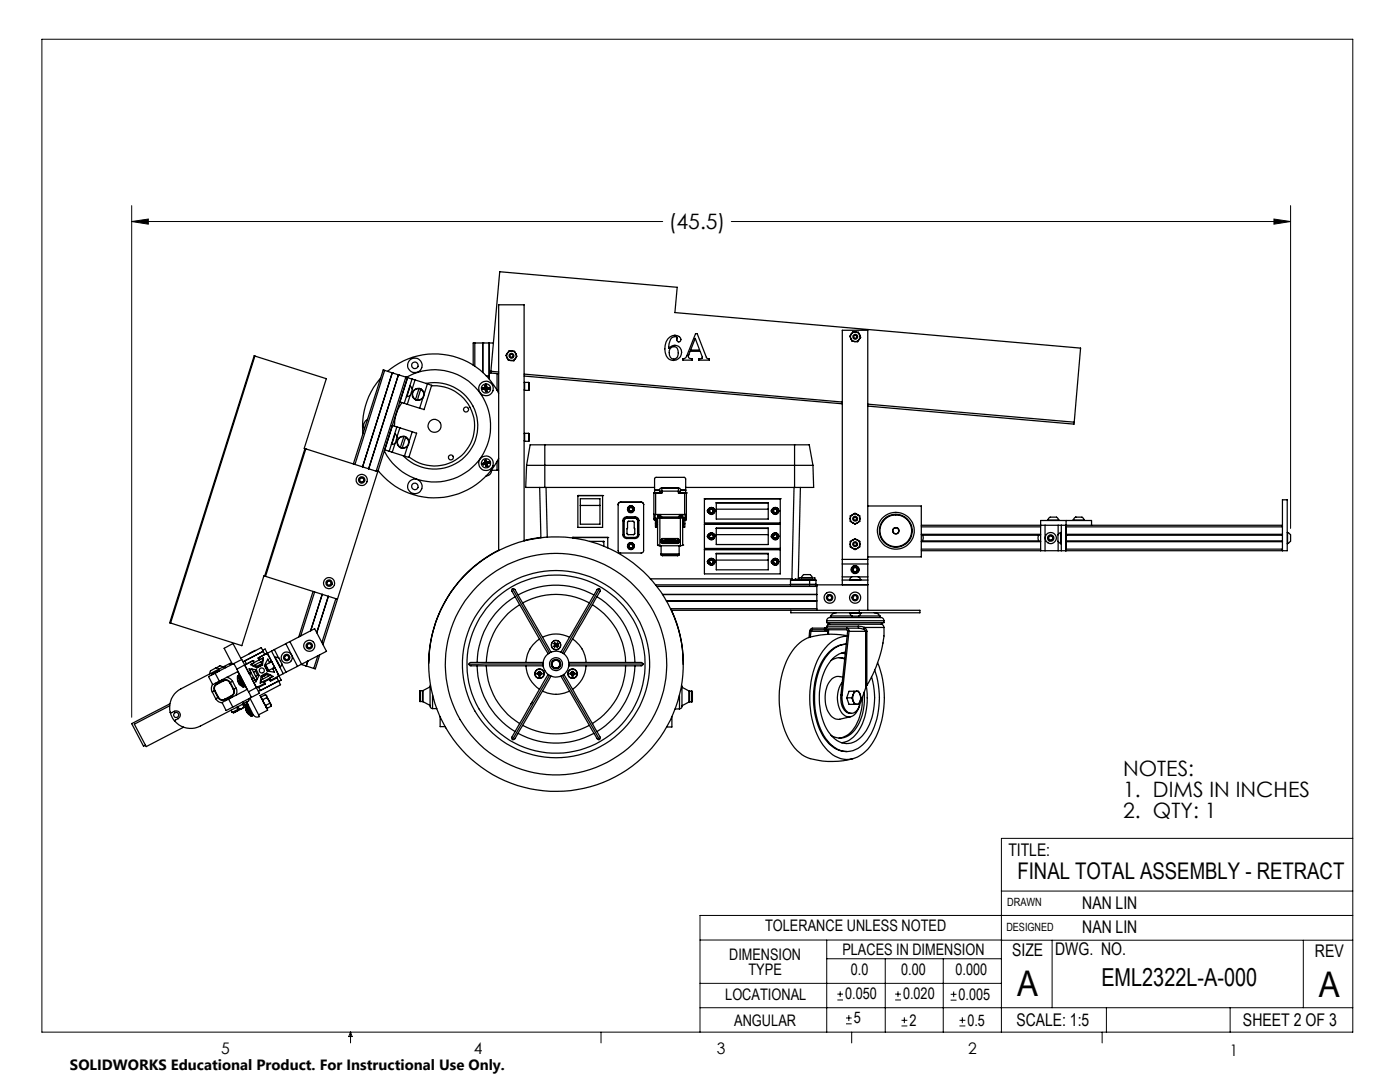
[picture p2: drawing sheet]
<svg xmlns="http://www.w3.org/2000/svg" width="279mm" height="216mm" viewBox="0 0 279 216" stroke-linecap="round" stroke-linejoin="round" font-family="sans-serif">
<g fill="none" stroke="#000" stroke-width=".2">
<path d="M8.4 7.8h261.6v198.2h-261.6zM26.3 44.2l3.3-.5v1zM26.3 41v102.1M26.3 44.2h106M145.9 44.2h111.7M254.2 43.7l3.4 .5-3.4 .5zM257.6 41v64.4M199.8 177.8h70.2M270 167.3h-70.2v38.7M139.7 187.6h60.2M139.7 196.2h60.1M165 187.6v18.4"/>
<path d="M165 191.3h34.8M167.1 199.5h1.1M167.1 198.4h1.1M167.7 197.8v1.1M176.7 191.3v14.7M178.6 199.5h1.2M178.6 198.4h1.2M179.2 197.8v1.1M188.2 191.3v14.7M189.7 199.6h1.2M189.7 198.4h1.2M190.3 197.8v1.2"/>
<path d="M199.8 187.6h70.2M210 187.6v13.5M260.1 187.6v13.5M270 182.7h-130.3v23.3M70 206v2.1M70 206l.3 .8h-.7zM119.9 206v2.1M139.7 201.1h130.3M168.8 204.3h1.2M168.8 203.1h1.2M169.4 202.6v1.1M170 206v2.1"/>
<path d="M179.9 204.7h1.2M179.9 203.6h1.2M180.5 203v1.2M191.5 204.7h1.2M191.5 203.6h1.2M192.1 203v1.2M220 206v2.1M220.8 201.1v4.9M245.5 201.1v4.9"/>
</g>
<path d="M26.3 44.2l3.3-.5v1zM254.2 43.7l3.4 .5-3.4 .5z" fill="#000"/>
<g fill="none" stroke="#000" stroke-width=".25">
<path d="M50.9 71l14.2 4.6-4.4 13.9h.2M50.9 71l-16.9 53.3M50.9 71h-.2l-16.8 53.3h.1M76 75.5a14.4 14.4 0 0 0-3.6 11M76.8 73.9l-.3-.1-6 18.8M76.8 73.9l1.5 .5M76.8 73.9l-6 18.8M77.4 74.1a14.3 14.3 0 0 1 22.1 4.4M78.3 74.4h.1M78.3 74.4l-5.9 18.8M78.3 74.4l1.2 .4M79.5 74.8h.1"/>
<path d="M79.5 74.8l-5.9 18.8M79.5 74.8l1.5 .4M81 75.2l.3 .2M81 75.2l-5.9 18.8M81.1 75.3a11.2 11.2 0 0 1 15.4 4.3 11.2 11.2 0 0 1-4.6 15.3 11.2 11.2 0 0 1-15.2-4.9M81.1 79.1h.1M81.3 75.4l-14 44.2M81.3 75.4h.1M81.4 75.4l.8 .2M81.4 75.4l-1.6 4.8M81.8 77h.1M81.8 78.9l-.5 1.8"/>
<path d="M81.9 77l.4 .6-.2 .6a.84 .84 0 0 1-.9 .9M81.9 77l-.7 2.1M82.2 75.6l.6 .2M82.2 75.6l-1.5 4.9M82.8 75.8l2.5 .8M82.8 75.8l-.5 1.8M82.9 79.8l.4 .1M82.9 79.7v.1M83.3 79.8v.1M83.6 77.6a1.13 1.13 0 0 0-1.2 .8 1.13 1.13 0 0 0 .5 1.3M83.6 77.6l-.7 2.1M83.6 77.5a1.2 1.2 0 0 0-1.3 .8 1.2 1.2 0 0 0 .6 1.5"/>
<path d="M83.6 77.5v.1M83.6 77.5l.4 .1M84 77.7l-.7 2.1M84 77.7a1.12 1.12 0 0 1 .5 1.3 1.12 1.12 0 0 1-1.2 .8M84 77.6a1.2 1.2 0 0 1 .6 1.4 1.2 1.2 0 0 1-1.3 .9M84 77.6v.1M84.4 79.4l-.7 2.1M85 76.5a8.6 8.6 0 0 1 9.9 11.1 8.6 8.6 0 0 1-14.5 3.3M85.3 76.6l.8 .3-1.5 4.8-.9-.2M85.3 76.6l-.6 2M86.1 77a8 8 0 0 1 8.3 10.4 8 8 0 0 1-12.8 3.8M94.8 68.4h-.4v4.5"/>
<path d="M94.8 68.4h3.7M94.8 68.4v4.7M96.3 68.4h.1M96.3 68.4v5.9M96.4 77.4v.2M96.4 77.4h.1M96.4 77.4h.2M96.4 77.6h.1M96.4 77.6h.2M96.6 77.6l.2 .1M96.6 77.4h.1M96.6 77.6h.1"/>
<path d="M96.8 77.3l-.2 .1M96.8 77.7l.1 .2M96.8 77.3v.1M96.8 76.9h.3M96.8 76.9l.1 .3M96.8 76.9h.1M96.8 77.7h.1M96.8 77.4h-.2M96.9 77.2h.1M96.9 77.2l-.1 .2M96.9 77.9v.2M96.9 77.2l-.1 .1"/>
<path d="M96.9 78.1h.1M96.9 78.1h.3M96.9 78.1h.2M96.9 77.9h.1M97 75l.6 .2M97.1 77.9h.1M97.1 76.9v.3M97.1 77.9v.2M97.1 77.2h.1M97.1 77.2l.1 .2M97.1 77.2l.1 .1M97.1 77.9l.1 .2"/>
<path d="M97.1 78.1h.1M97.2 77.4h.1M97.2 77.7l-.1 .2M97.2 77.7h.1M97.2 77.3v.1M97.2 77.3l.2 .1M97.4 77.6h.1M97.4 77.6l-.2 .1M97.4 77.4h-.1M97.4 77.4h.2M97.6 77.4h.1M97.6 77.4v.2h-.2"/>
<path d="M97.6 77.4h-.3M97.6 68.4v6.8M97.6 68.4v7.2M98 74.1l-.1 .3 1.6 .2M98 74.1l1.7-19.9 35.4 3.1-.4 5.1 81 7.1-1.3 14.7M98 74.1l1.5 .1M99.2 74.6v3.3M101.2 71.4l.2 .3 .6 .2M101.2 71.4l.3 .5h.5M101.3 70.4l-.3 .5 .2 .5M101.3 70.4l-.2 .6 .1 .4M102.2 70l-.5 .1-.4 .3"/>
<path d="M102.2 70h-.6l-.3 .4M102.2 70l.5 .1 .2 .5M102.2 70l.5 .3 .2 .3M102.9 71.5l-.3 .5-.6-.1M102.9 71.5l-.4 .4h-.5M102.9 70.6l.3 .5-.3 .4M102.9 70.6l.1 .6-.1 .3M104.6 77.8l.1 .1M104.6 75l63.5 5.6M104.6 74.6l63.5 5.6M104.7 76.3v1.6M104.7 77.9h.8"/>
<path d="M104.7 76.3h.8M104.7 76.3l-.1 .1M105.5 76.3v1.6M133.3 67.6a1.47 1.47 0 0 1 2.6 .1 .44 .44 0 0 1-.6 .4 .44 .44 0 0 1-.2-.7v-.1a.88 .88 0 0 0-1.4 .6l-.2 .7v.9a1.44 1.44 0 0 1 2.2-.2 1.44 1.44 0 0 1-.3 2.2 1.64 1.64 0 0 1-1.7 .3 1.64 1.64 0 0 1-.9-1.5 3.6 3.6 0 0 1 .5-2.7zM133.9 69.4a.92 .92 0 0 1 1.1 0 .92 .92 0 0 1 .4 1 .95 .95 0 0 1-1 1.2 .95 .95 0 0 1-.8-1.2v-.4zM138.7 67.5l.9 2.3h-1.8zM138.8 66.6h.3l1.9 4.7 .2 .2 .4 .1v.3h-2.1v-.3l.7-.2-.5-1.3h-2l-.3 1.1 .2 .3 .5 .1v.3h-1.8v-.3a.74 .74 0 0 0 .8-.7zM169.8 67.6l.2 .3 .6 .3M169.8 67.6l.2 .5 .6 .1M169.9 66.6l-.2 .5 .1 .5M169.9 66.6l-.3 .5 .2 .5M170.8 66.3h.5l.3 .5"/>
<path d="M170.8 66.3l.5 .2 .3 .3M170.8 66.3h-.5l-.4 .3M170.8 66.3l-.6-.1-.3 .4M171.4 67.7l-.2 .3-.6 .2M171.4 67.7l-.2 .5h-.6M171.6 66.8v.6l-.2 .3M171.6 66.8l.2 .5-.4 .4M60.9 89.5l.1 .1M60.9 89.5l-8.1 25.5M61 89.6l-8 25.4M61 89.6l14.4 4.5M71.8 95.6l.3-.3 .4 .2 .1 .4-.3 .3-.4-.1z"/>
<path d="M73.3 83.7a1.46 1.46 0 0 0-.6 2M76.8 89.7h.1M76.8 89.7l.9 .3M77.7 90l.6 .2M78.1 88.7h.1M78.3 84.9h.1M78.3 90.2l2.4 .8M78.3 84.9l.9 .3M78.3 84.9l-1.5 4.8M78.8 86.5v.1M78.8 86.6l.3 .2a.75 .75 0 0 1 0 1 .78 .78 0 0 1-.9 .9M78.8 86.6l-.6 2.1"/>
<path d="M78.8 88.5l-.5 1.7M79.2 85.2l.6 .2M79.2 85.2l-1.5 4.8M79.8 80.2h.1M79.8 85.4l2.5 .7M79.8 85.4l-.6 1.7M79.8 80.2l.9 .3M79.9 89.3h.1M79.9 89.3l.4 .1M80.2 80.3a8.2 8.2 0 0 0-1.5 4.8M80.3 89.4h.1M80.6 87.1a1.13 1.13 0 0 0-1.2 .8 1.13 1.13 0 0 0 .5 1.4"/>
<path d="M80.6 87.1l-.7 2.2M80.6 87.1a1.2 1.2 0 0 0-1.3 .8 1.2 1.2 0 0 0 .6 1.4M80.6 87.1h.1M80.6 87.1l.4 .1M80.7 80.5l.6 .2M80.9 87.2a1.12 1.12 0 0 1 .6 1.4 1.12 1.12 0 0 1-1.2 .8M80.9 87.2l-.6 2.2M81 87.2a1.2 1.2 0 0 1 .6 1.4 1.2 1.2 0 0 1-1.3 .8M81 87.2h-.1M81.3 80.7l2.4 .8M81.4 89l-.7 2M82.3 86.1l.8 .3-1.5 4.9-.9-.3"/>
<path d="M82.3 86.1l-.7 2.1M96.4 92.5v.2M96.4 92.5h.1M96.4 92.7h.1M96.6 92.4h.1M96.6 92.4l-.2 .1M96.7 92.6h.1M96.7 92.6h.2M96.7 92.6l.1 .1M96.7 92.6l-.3 .1M96.7 91.9h.1M96.7 91.9l.1 .2"/>
<path d="M96.8 92.3l-.2 .1M96.8 92.3h.1M96.8 92.1h.1M96.8 92.1v.2M96.8 92.7l.2 .1M96.9 92.6l-.1 .1M96.9 92.6l.1 .2M97 92.8h.1M97 91.8l-.3 .1M97 91.9h-.3M97 91.8v.1M97 91.8v.3"/>
<path d="M97 92.8v.3M97 92.1h.1M97 93v.1M97 92.1l.1 .1M97 92.1l.1 .2M97.1 92.3h.2M97.1 92.2v.1M97.1 92.2l.2 .1M97.2 92.8h.1M97.2 92.8l.1 .2M97.2 92.6v.2M97.2 92.6h.1"/>
<path d="M97.3 93h.1M97.3 93l-.3 .1M97.3 92.3h.1M97.4 92.5h.1M97.4 92.5l-.2 .1M97.5 92.2h.1M97.5 92.2l.1 .2M97.5 92.2l-.2 .1M97.6 92.4h.1M97.6 92.4l-.2 .1M98 93.8h1.2M98.1 93.8l-.3 .9-.8 .3"/>
<path d="M99.2 93.8h.3M99.2 92.1v1.7M99.5 91.5a14.3 14.3 0 0 1-24 2.4M104.6 87.9l.1 .2M104.7 86.5v1.6M104.7 86.5h-.1M104.7 88.1h.8M104.7 86.5h.8M105.1 92.9l-.2 4.4h3.8M105.1 92.9h57.1M105.5 86.5v1.6M107.7 97.3l.3 10"/>
<path d="M108.7 88.8h-2.9l-.7 4.1M108.7 97.3h21.9M108.7 88.8v8.5M108.7 88.8h49.9M109 97.3l.2 9.9M115.3 98.9h.1M115.3 98.9h5M115.3 98.9v6.3h5v-6.3M120.3 98.9h.1M130.5 98.4h.3M130.5 98.4h.1M130.5 98.4v5.2l.3 .2"/>
<path d="M130.5 98.4h.2M130.6 97.8v.1M130.6 97.8v-2.3l.3-.3h5.7l.2 .4v2.2M130.6 97.8h1M130.6 97.9h1M130.6 97.9v.5M130.7 98.4h.1M130.7 98.4h1.4M130.8 98.4v4.3M131.6 97.8l.4 .3M131.6 97.9l.4 .3M131.6 97.8v.1"/>
<path d="M132 98.1v.1M132 98.2h.1M132 98.1h.1M132.1 97.4v.6M132.1 98h3.3M132.1 98v.4h-1.3M135.4 97.4v.6M135.4 98.4h1.3M135.4 98v.4h1.2M135.4 98.2h.1M135.4 98.1h.1M135.4 97.4l.3 .1 .1 .3"/>
<path d="M135.4 97.4h-3.4l-.4 .4M135.8 97.8l-.1 .2-.3 .1M135.8 97.9l-.1 .2-.3 .1M135.8 97.8v.1M135.8 97.8h1M135.8 97.9h1M136.6 98.4v4.3M136.7 98.4h.1M136.7 98.4h.3M136.8 97.8v.1M136.8 97.3h21.8M136.8 97.9v.5"/>
<path d="M137 98.4h.1M137 98.4h-.4M137 98.4v5.2l-.3 .2M140.6 99.5h.1M140.6 99.5h15.1M140.6 99.5v4.9h15.1v-4.9M155.7 99.5h.1M158.5 97.3l-.5 18.2M158.6 88.8h2.9l.7 4.1M158.6 88.8v8.5M159.7 97.3l-.4 18.3M162.2 92.9l.2 4.4h-3.8"/>
<path d="M173.2 81l41.1 3.6 .1-.4M173.2 80.6l41.2 3.6M52.8 115h.2M52.8 115l-.1-.1-4.4 13.9-14.3-4.5M53 115l14.3 4.6M62.5 118l-2.9 9.1M62.8 118.1l-2.8 8.8M64.3 118.6l-2.3 7.2M64.3 118.6l-2.3 7.3M65.2 116.2l.4-.3 .4 .2 .1 .4-.3 .3-.5-.1zM65.5 119l-2.3 7.2M65.5 119l-2.3 7.3"/>
<path d="M67 119.5l-2.8 8.7M67.3 119.6l-2.8 9M99.5 109.8a25.5 25.5 0 0 0-14 22.6M102.3 117.5l.5 .1 7.2 12.5M102.3 117.5l-.1 .5 7.2 12.5M102.3 117.5l7.4 12.8M102.8 119.1a15.6 15.6 0 0 0-7.6 13.1M103.4 118.7a15.7 15.7 0 0 1 15.1 0M104.6 107.9v-47.1h-5.1v49.1M108 107.2l-3.4 .7M114.3 107.2h.1M114.3 107.2h7"/>
<path d="M114.3 107.2v.2M115.8 100.9v-1.4h3.9v1.4M115.8 100.9v3.7h3.9v-3.7M115.8 100.9h3.9M117.7 108h2.8M119.1 119.1a15.8 15.8 0 0 1 7.6 13.1M119.6 117.5l.2 .5-7.3 12.5M119.6 117.5l-.4 .1-7.3 12.5M119.6 117.5l-7.3 12.8M120.5 108v1M120.5 108l-.2 .2M121.3 107.2h.1"/>
<path d="M121.3 107.2v2.1M123.9 100.2l-.3 .1-.2 .3v9.4l.4 .3h4.2l.4-.2v-9.5l-.2-.3-.2-.1M123.9 100.2l-.3 .1-.2 .4M123.9 100.2h4.1M123.9 100.2h.1M124.3 103.9h.3M124.3 106.7h.3M124.3 106.7a.78 .78 0 0 0 .8 .8M124.3 103.9v2.8M124.6 103.9v2.9l.2 .3 .3 .1M125.1 103.4l-.3 .1-.2 .4M125.1 103.1v.3"/>
<path d="M125.1 103.1a.78 .78 0 0 0-.8 .8M125.1 107.2v.3M125.1 103.1h1.7M125.1 107.5h1.7M125.1 103.4h1.7M125.1 107.2h1.7M125.1 103.4h.1M125.2 101.6a.67 .67 0 0 1 .7-.7 .67 .67 0 0 1 .7 .7M125.2 109a.67 .67 0 0 1 .7-.7 .67 .67 0 0 1 .7 .7M125.4 106.7l-.3-.2v-1l.1-1.3 .2-.2h1l.2 .2 .1 2.3-.3 .2M125.4 106.7h1M125.4 106.6v.1"/>
<path d="M125.6 101.4v.4M125.6 101.8l.3 .3M125.6 108.8v.4M125.6 109.2l.3 .2M125.6 101.8l.3 .2M125.9 101.2l-.3 .2M125.9 101.2l.4 .2M125.9 108.6l-.3 .2M125.9 108.6l.4 .2M125.9 109.4h.1M125.9 102v.1M126.3 101.4v.4"/>
<path d="M126.3 101.8l-.4 .3M126.3 108.8v.4M126.3 109.2l-.4 .2M126.3 101.8l-.4 .2M126.4 106.6v.1M126.8 103.4l.4 .2v.3M126.8 103.4l.3 .1 .1 .4M126.8 103.1v.3M126.8 103.1a.78 .78 0 0 1 .7 .8M126.8 107.2v.3M126.8 103.4h.1M127.2 103.9v2.9l-.2 .3-.2 .1"/>
<path d="M127.2 103.9h.3M127.2 106.7h.3M127.5 106.7a.78 .78 0 0 1-.7 .8M127.5 103.9v2.8M128 100.2l.2 .1 .2 .4M128 100.2h.1M129.8 115.5h28.2M130.5 102.6l.3 .1M130.7 102.7l.1 .9M130.7 103.3h.1M130.8 103.6h.1M130.8 103.3v.3"/>
<path d="M130.8 103.3h.1M130.8 103.6l.3 .2M130.8 103.8h.1M130.8 103.3l.3 .2v1M130.8 104.5v.7h.3v-.7M130.8 104.5h.3M130.8 103.8v.7M130.8 102.7h5.8M130.8 116.7h30.8M131.1 104.1h.1M131.1 104.7h.1M131.1 117h31.9"/>
<path d="M131.2 103.2l.5 .2M131.2 108.8l.5 .1M131.2 108.8h.1M131.2 102.7v.3M131.2 103v5.8M131.2 103.2h.3M131.2 103h.3M131.5 103v.3h4.3M131.5 102.7v.3M131.5 103.2h.1M131.6 102.7v.6M131.7 108.9h4.1"/>
<path d="M131.7 103.4v5.5M131.7 103.4h4.1M131.9 102.7v.6M131.9 103.2h3.7M131.9 110.5l.3 .2M131.9 110.5v.3l.3 .1M131.9 108.9v1.6M131.9 108.1l.4 .2M131.9 110.5h3.6M132.1 107.8h3.3M132.1 107.8v.3h.1h3h.2v-.3M132.1 107.5v.3"/>
<path d="M132.1 103.2v.1M132.2 110.7h3M132.2 110.7v.2M132.2 110.9h3M132.2 118.6h30.8M132.3 108.4l-.4-.2v-.5l.3-.2h3.1l.2 .1v.6l-.3 .2M132.3 108.4h2.9M132.3 108.3v.1M132.3 108.3h2.9M132.6 107.8h2.2zM133 119.9h30M135.2 108.3v.1"/>
<path d="M135.2 110.7v.2M135.4 107.5v.3M135.4 103.2v.1M135.5 110.5l-.3 .2M135.5 108.1l-.1 .2h-.2M135.5 110.5v.3l-.3 .1M135.5 108.9v1.6M135.5 110.5h.1M135.6 102.7v.6M135.8 103.4v5.5M135.8 102.7v.6M135.8 103.2h.2"/>
<path d="M136 103v.3h-.2M136 102.7v.3M136 103.2h.2M136 103h.2M136.2 103.2l-.4 .2M136.2 108.8h.1M136.2 108.8l-.4 .1M136.2 102.7v.3M136.2 104.1h.2M136.2 104.7h.2M136.2 103v5.8M136.4 104.5v.7h.3v-.7"/>
<path d="M136.4 104.5h.3M136.7 103.8h.1M136.7 103.6l-.3 .2M136.7 103.6h.1M136.7 103.3l-.3 .2v1M136.7 103.3h.1M136.7 103.3v.3M136.7 103.8v.7M136.7 102.7v.9M137 102.6l-.4 .1M140.6 104.6h15.1v4.8h-15.1zM140.6 109.6h15.1v4.9h-15.1z"/>
<path d="M141.2 102l.2 .2M141.2 112.1h.1M141.2 112.1l.2 .3M141.2 107h.1M141.2 107l.2 .3M141.2 101.9v.1M141.3 102h.1M141.3 107a.69 .69 0 0 1 .7-.7 .69 .69 0 0 1 .7 .7M141.3 102a.69 .69 0 0 1 .7-.8 .69 .69 0 0 1 .7 .8M141.3 112.1a.69 .69 0 0 1 .7-.7 .69 .69 0 0 1 .7 .7M141.3 107h.1M141.4 101.6l-.2 .3"/>
<path d="M141.4 111.8l-.2 .3M141.4 106.7l-.2 .3M141.6 106.8v.4M141.6 107.2l.4 .3M141.6 101.8v.4M141.6 102.2l.4 .2M141.6 111.9v.4M141.6 112.3l.4 .2M141.6 107.2l.4 .2M142 106.6l-.4 .2M142 106.6l.3 .2M142 101.6l-.4 .2"/>
<path d="M142 101.6l.3 .2M142 102.4h.1M142 111.7l.3 .2M142 111.7l-.4 .2M142 107.4v.1M142 112.5h.1M142.3 106.8v.4M142.3 107.2l-.3 .3M142.3 101.8v.4M142.3 102.2l-.3 .2M142.3 111.9v.4M142.3 112.3l-.3 .2"/>
<path d="M142.3 107.2l-.3 .2M142.7 102h.1M142.7 107h.1M142.9 101.6v2h10.4v-2M142.9 111.8v1.9h10.4v-1.9M142.9 106.7v2h10.4v-2M142.9 110.5h10.4M142.9 100.4h10.4M142.9 101.6h10.4M142.9 101.6v-1.3h10.4v1.3M142.9 106.7v-1.3h10.4v1.3M142.9 111.8v-1.4h10.4v1.4"/>
<path d="M142.9 106.7h10.4M142.9 111.8h10.4M142.9 105.4h10.4M154 102l.1 .2M154 112.1l.1 .3M154 112.1h.1M154 107l.1 .3M154 107h.1M154 101.9v.1M154.1 102h.1M154.1 107a.67 .67 0 0 1 .6-.7 .67 .67 0 0 1 .7 .7M154.1 102a.67 .67 0 0 1 .6-.8 .67 .67 0 0 1 .7 .8"/>
<path d="M154.1 112.1a.67 .67 0 0 1 .6-.7 .67 .67 0 0 1 .7 .7M154.1 107h.1M154.1 101.6l-.1 .3M154.1 111.8l-.1 .3M154.1 106.7l-.1 .3M154.4 106.8v.4M154.4 107.2l.3 .3M154.4 101.8v.4M154.4 102.2l.3 .2M154.4 111.9v.4M154.4 112.3l.3 .2M154.4 107.2l.3 .2"/>
<path d="M154.7 106.6l-.3 .2M154.7 106.6l.4 .2M154.7 101.6l-.3 .2M154.7 101.6l.4 .2M154.7 102.4h.1M154.7 111.7l.4 .2M154.7 111.7l-.3 .2M154.7 107.4v.1M154.7 112.5h.1M155.1 106.8v.4M155.1 107.2l-.4 .3M155.1 101.8v.4"/>
<path d="M155.1 102.2l-.4 .2M155.1 111.9v.4M155.1 112.3l-.4 .2M155.1 107.2l-.4 .2M155.4 102h.1M155.4 107h.1M157.8 116.6v.1M157.8 115.8h.1M157.8 115.8h3.8M157.8 116.6h3.8M157.8 115.8v.8M158 115.5l.3 .3 .5-.2"/>
<path d="M158.8 115.6h.5M158.8 115.6v.1M158.8 115.7l-.4 .1M158.8 115.7h2.8M159.3 115.6l.1 .1M159.5 115.7v-.4h3.1v.4M159.9 115.3l.1-.2a1.36 1.36 0 0 1 1.8-.3l.3 .5M159.9 115.3h2.2M159.9 115.3h.1M161.6 115.8h1.2M161.6 116.6h1.2M161.6 116.6v.1"/>
<path d="M161.6 115.7v.1M161.6 115.7l1.2 .1M161.6 116.7h1.1M161.6 115.8v.8M162.1 115.3h.1M162.7 116.7h10.5M162.8 116.6l-.1 .1M162.8 115.8v.8M163 116.7v5.1M165.3 118.9h.5l.2 .3-.2 .5h-.5l-.2-.5zM168.1 115.7v1M168.1 115.1v.6"/>
<path d="M168.1 111.6v.9M168.1 111.6v-45.7h5.1v45.7M168.1 112.5v2.6M168.1 116.7h.1M168.1 115.7h5.1M168.1 116.7h5.1M168.1 112.5h5.1M168.1 111.6h5.1M168.1 115.1h1.9M169.5 115.7l.2-.3a1.44 1.44 0 0 1 1.8-.1l.3 .4M169.5 115.7h2.3M169.5 115.7h.1"/>
<path d="M169.7 108.6v.5l.5 .3M169.7 108.6l.1 .3 .4 .5M169.7 103.5v.5l.5 .3M169.7 103.5l.1 .4 .4 .4M170.2 109.4l.3 .1 .6-.1M170.2 109.4l.4 .3 .5-.3M170.2 107.8l.4-.3 .5 .3M170.2 107.8l.3-.2 .6 .2M170.2 107.8l-.4 .3-.1 .5M170.2 107.8l-.5 .2v.6M170.2 104.3l.3 .2 .6-.2M170.2 104.3l.4 .3 .5-.3"/>
<path d="M170.2 102.7l.4-.3 .5 .3M170.2 102.7l.3-.1 .6 .1M170.2 102.7l-.4 .3-.1 .5M170.2 102.7l-.5 .2v.6M170.3 113.9l.3 .2M170.3 113.4v.5M170.4 118.9h.5l.2 .3-.2 .5h-.5l-.2-.5zM170.6 113.2l.5 .2M170.6 113.2l-.3 .2M171.1 113.9l-.5 .2M171.1 113.4v.5M171.1 107.8l.5 .2v.6"/>
<path d="M171.1 107.8a.79 .79 0 0 1 .5 .8M171.1 102.7l.5 .2v.6M171.1 102.7a.79 .79 0 0 1 .5 .8M171.3 115.1h1.9M171.6 108.6v.5l-.5 .3M171.6 108.6l-.1 .4-.4 .4M171.6 103.5l-.1 .5-.4 .3M171.6 103.5v.5l-.5 .3M171.8 115.7h.1M173.2 115.7v1M173.2 115.1v.6M173.2 111.6v.9"/>
<path d="M173.2 101h10.7v10.1h-10.7M173.2 112.5v2.6M173.2 116.7v5.1M183.9 104.8h24.7M183.9 106.7h23.8M183.9 109.9h23.8M183.9 108h23.8M183.9 105.1h23.8M183.9 109.6h23.8M183.9 106.6h23.8M183.9 108.1h23.8M184.1 106.7v.1a1.01 1.01 0 0 1-.1 1.2h23.4l-.2-.6 .2-.7"/>
<path d="M207.7 109.9h.9M208.6 104.8h2.6M208.6 109.9h2.6M208.6 104.8v5.1M209.1 103.8l.2-.4a1.98 1.98 0 0 1 1.8 0l.2 .4M209.1 103.8h2.2M209.1 103.8v.1M209.5 107h.4l.2 .4-.2 .3h-.4l-.3-.3zM211.2 109.9h.6M211.2 104.8h.6M211.2 104.8v1.9M211.2 108.1v1.8"/>
<path d="M211.3 103.8v.1M211.7 106.3h-.2a1.48 1.48 0 0 0-.2 1.9l.4 .3M211.7 106.3v2.2M211.7 106.3h.1M211.7 108.5h.1M211.8 109.9h.9M211.8 104.8h.9M211.8 104.8v5.1M212.7 104.8h43.2M212.7 104.8v5.1M212.8 103.9v1.2M212.8 109.6v.3"/>
<path d="M212.8 106.6v.1M212.8 108v.1M212.8 106.7h.1M212.8 106.7h43.1M212.8 108h43.1M212.8 105.1h43.1M212.8 109.6h43.1M212.8 106.6h43.1M212.8 108.1h43.1M212.8 105.1v1.5M212.8 106.7v1.3M212.8 108.1v1.5"/>
<path d="M214.2 103.8v-.2a1.49 1.49 0 0 1 1.9-.3l.3 .5M214.2 103.8h2.2M214.2 103.8v.1M216.4 103.8v.1M217.8 104.8v-.9h-10.1v6M255.9 105.1v-5.4h1v10.2h-44.2M255.9 108.1h.1M255.9 105.1v4.8M256.9 106.3h.1M256.9 108.5h.1M257 106.3l.3 .1a.75 .75 0 0 1 .3 1.1 .91 .91 0 0 1-.6 1M257 106.3v2.2"/>
<path d="M42.3 134.6v.1M42.4 138.1l.6 1.3M42.4 136.6l-.2 .6 .2 .9M42.8 137.8l-.4 .3M42.8 137.8l.7 1.4M42.9 137.8h-.1M42.9 137.8l.7 1.3M42.9 134.3l-1.3 .7 .8 1.6 1.4-.7M42.9 134.3l.9 1.6M43 139.4l.7 .7 .6 .1M43.1 133.2l-.4 .3a.92 .92 0 0 0-.9 1M43.1 133.2l.6 .3"/>
<path d="M43.1 136.2l.2 .3M43.3 136.5v.1M43.3 136.5a1 1 0 0 0-.5 1.3M43.3 136.6a.89 .89 0 0 0-.4 1.2M43.4 136.1l.1 .2M43.5 139.2a1 1 0 0 0 1.4 .4M43.5 139.2l-.5 .2M43.6 139.1a.89 .89 0 0 0 1.2 .4M43.6 139.1l-.1 .1M43.7 133.9l-1.4 .7M43.7 133.9l-1.4 .6v.1M43.7 133.9h.1"/>
<path d="M43.8 135.9l3.6-1.9 1 1.8 .9 1.8-3.7 1.9M44.2 135.7l.1 .2M44.5 133.1l-.3-.1a.65 .65 0 0 0-.9 .2h-.2M44.5 135.6l.1 .1M44.6 135.7a1 1 0 0 1 1.4 .5M44.6 135.7v.2M44.6 135.7l-1.3 .8M44.6 135.9a.89 .89 0 0 1 1.3 .3M44.6 133h.2l.2 .2M44.6 135.9l-1.3 .7M44.8 139.5l.1 .1M44.9 139.6l.1 .2"/>
<path d="M45.1 139.5l.1 .2M45.3 135.1l.5 .2 .6 .7M45.6 139.5l-1.3 .7 .8 1.6 1.4-.7M45.6 139.5l.9 1.6M45.8 132.4l-9.7 5a4.1 4.1 0 0 0-2.1 4.7M45.8 132.4l.4 .2M45.9 136.2l.7 1.4M46 136.2h-.1M46 139l.1 .2M46 136.2l.7 1.3M46 132.5l.2-.1 .1 .2M46.2 138.8v.1"/>
<path d="M46.2 138.8l-1.4 .7M46.2 132.2l-.4 .2M46.2 138.9l.1 .2M46.2 138.9l-1.3 .7M46.4 136l-.4 .2M46.4 136l.7 1.3M46.6 137.6a.89 .89 0 0 1-.4 1.2M46.6 132.4l.7 1.1M46.6 132.4l1.7-.8 .5 1.1M46.6 132.4l-3.7 1.9M46.7 137.5a1 1 0 0 1-.5 1.4M46.7 137.5l-.1 .1"/>
<path d="M47.1 137.3l-.4 .2M47.1 137.3l.2 .6-.2 .8M47.3 133.5l2.3 4.5M47.4 135v.9M47.4 135l1.1 2.1M47.4 135.9l.1 .1M47.4 135.9h.1M47.5 134.9l-.1 .1M47.5 136h.1M47.5 134.9l1.1 2.2M47.5 136l.2 .1M47.6 136v.1"/>
<path d="M47.6 136.1h.1M47.7 134.8h.2M47.7 136.2v.1M47.7 136.2h.1M47.7 134.8l1.1 2.2M47.7 134.8l-.2 .1M47.7 136.1h-.1M47.7 136.3l.1 .2M47.7 136.3h.1M47.7 136.1v.1M47.7 136.4h.1M47.7 136.4l.1 .1"/>
<path d="M47.8 136.5l.2 .2-.2-.2M47.8 136.5h.1M47.9 136.7l.6 .4M48.5 137.1h.1M48.8 137l-.2 .1M48.8 132.7l-1.5 .8M48.8 132.7l2.4 4.5M48.9 136.8l-.1 .2M49.1 132.5l-.1 .5M49.1 132.5l-.3 .2M49.6 138l.5 1.2M49.7 133.5l1.5 .1 .5 1.2-.7 1.3z"/>
<path d="M49.7 139.4l-.1 .4-1.1 .7M49.8 133.7l.5-.2 1 2-.4 .2M49.9 139.3l1.9 3.7a.93 .93 0 0 1-1.3-.4l-1.3-2.5M50.1 134.1l-.4 .3M50.1 139.2l-3.6 1.9M50.1 134.3l-.3 .2M50.2 134.3l-.4 .2M50.5 131.8h.1M50.5 131.8l-1.3 .7-.3-.6M50.5 131.8l-1.4 .7M50.5 131.8l.2 .4M50.6 134.1l.4-.2 .1 .2 .3 .7-.4 .1"/>
<path d="M50.6 135.2l-.4 .2M50.6 135.4l-.3 .1 .7 1.5 .5 .1M50.6 135.4h.1M50.7 132.2l-.1 .1M50.7 132.2h.1M50.7 135.3l-.1 .1M50.9 132.6l.3 .4M51 129.8l-1.3 .7M51.2 137.2l.6 1.1-1.7 .9M51.2 137.2l-1.6 .8M51.5 137.1l-.3 .1M51.6 131.2l.3 .4"/>
<path d="M51.6 131.2l-.1 .1M51.7 131.7l-1 .5M51.9 131.6l-.2 .1M51.9 131.6l.7-.4-.2 1.5-1.1 .6-1.3-.7 .6-.3M52.1 132l.2 .4M52.1 139l.3 .6M52.1 139v.2M52.2 135.1l.3 .4M52.3 131.4l.2 .4-1.9 1.1-.3-.5M52.3 132.4l-1.1 .6M52.3 132.4l-.1 .3-.8 .5-.2-.2M52.4 139.6l.6 1.2"/>
<path d="M52.4 129.8l.5-.3 .6 1.1M52.5 130l-.4-.8-4.1 2.1-1.5-2.9-1.8 1 1.7 3.1M52.5 130l-4 2M52.5 130l.3 .6-1.3 .7 .2 .4M52.6 136l.2 .3M52.8 136.3l-1.3 .8M52.8 136.3h.1M53 138.6l.2 .3M53 138.6l-.9 .4M53 132.6l.6 1.2M53 132.6l-.1 .3 .2 .4 .2 .5h.3M53.1 130.5h.3l.1 .1"/>
<path d="M53.1 130.5l-1.5 .7M53.2 138.9v.3M53.2 138.9l.4 .8M53.2 139.2l.4 .5M53.2 139.2l-.8 .4M53.4 134.5l-1.2 .6M53.4 134.5l-.3-.1-.8 .4-.1 .3M53.4 134.5l.2 .4M53.4 130.4l-.3 .1M53.4 130.4l2.3 4.4M53.5 130.6l.7 1.4M53.6 139.7l.5 .9"/>
<path d="M53.6 139.7l.2 .6M53.8 135.4l.2 .3M53.9 135.3l.1 .4M53.9 135.3l-1.3 .7M53.9 135.3l.6-.3-1.3-.7-1.1 .6-.2 1.4 .7-.3M54 135.7l-.1 .1M54.2 132l-.4 .2-.4-.7-.6 1.3 .5 1.1 1.5 .2-.3-.8M54.2 129.9l-.8 .5M54.2 132l.7 1.2M54.2 129.9l2.3 4.5M54.2 135.1l-.2-.4-1.7 .9-.3 .1 .2 .5M54.2 132l-1.2 .6"/>
<path d="M54.8 133.2h.1M54.8 129.6l-.6 .3M54.8 129.6l.8 1.7M54.8 133.2l-1.2 .6M54.9 133.2l.8 1.7M54.9 131.2l.2-.1a1.48 1.48 0 0 1 1.1 1.6l-.2 .4M54.9 131.2l1.1 1.9M54.9 131.2h.1M55.4 135l-1.4 .7M55.5 134.6l.1 .2-.2 .2M55.6 135.9l-3.6 1.9-.4-.6 1.4-.7-.3-.6M55.6 135.9l.4 .7-4.1 2.2 1.5 2.9-1.8 .9"/>
<path d="M55.6 135.9l-4 2.1M55.6 135.9l-.3-.6-1.3 .6-.2-.4-1.1 .6M55.7 134.9l.4 .8-.5 .3M55.7 134.9l-.3 .1M55.7 134.8v.1M56 133.1l-.1 .1M56.2 132.5l.9 1.6M56.5 134.4l-.8 .4M56.8 131l.5-.3 .3 .3v.5l-.5 .2-.3-.3zM57 128.4l2.4 4.6M57 128.4l-2.2 1.2M57.1 134.1l-.6 .3"/>
<path d="M57.9 128l-.9 .4M57.9 128l4.9-2.6 2.4 4.6-5 2.5M57.9 128l2.3 4.5M59.4 133l-2.3 1.1M60.1 132.6l1 .3M60.2 132.5l-.8 .5M61.1 132.9h.1M61.1 132.9l1.5 .5M61.5 131.9l-.4 1M61.6 128.4l.5 .2 .1 .4-.4 .3-.4-.1-.1-.4zM63.4 130.8l-.8 2.6M63.8 130.6l-.9 2.9-.3-.1"/>
<path d="M83.9 137.8l-.2 .1v2l.2 .1M83.9 137.8v2.2M83.9 137.8h.4M83.9 140h.4M84.3 140h.1M84.3 137.8v2.2M84.4 137.8h-.1M84.4 137.8v2.2M85.8 137.1l-1.4 .7M85.9 136.7l-.1 4.2a.49 .49 0 0 0 .5 .5M86.3 138.7v2.7M93.6 132.5l.2 .3 .2 .1h14.4"/>
<path d="M95.2 132.9a15.8 15.8 0 0 0 7.6 13.1M97 132.9a13.9 13.9 0 0 0 6.7 11.5M103.7 120.6a13.9 13.9 0 0 0-6.7 11.6M104.3 120.3a13.9 13.9 0 0 1 13.3 0M105 132.9a6.1 6.1 0 0 0 2.7 4.6M107.2 134.3h.2M107.2 134.3v.2M107.2 134.5h.2M107.2 134.3l.2 .1M107.4 134.4v.1M107.4 134.4h.1M107.4 134.5h.1"/>
<path d="M107.4 134.5h-.2M107.4 134.3h.1M107.4 134.3l.1 .1M107.5 134.5h-.1M107.5 134.5h.1M107.5 134.5v.1M107.5 134.6l.1 .1M107.5 134.3h-.1M107.5 134.3h.1M107.6 134.7h.1M107.6 134.7v.2M107.6 134.9h.2"/>
<path d="M107.6 134h.2M107.6 134v.2M107.6 134.2h.1M107.6 134.2l-.1 .1M107.6 134.5v.2M107.6 134.5l-.1 .1M107.6 134.3l-.1 .1M107.6 134.2v.1M107.7 127.5a6.1 6.1 0 0 0-2.7 4.7M107.7 134.7h.1M107.7 134.2h.1M107.7 134.2l.1 .1"/>
<path d="M107.7 134.7l.1 .2M107.8 134.7v.2M107.8 134.7h.1M107.8 134.2v.1M107.8 134.2h.1M107.8 134v.2M107.8 134.5v.1M107.8 134.5l-.1 .2M107.8 134.3l.1 .1M107.8 134l-.1 .2M107.8 134.6v.1M107.8 134.3h.1"/>
<path d="M107.9 134.4h.1M107.9 134.5h.1M107.9 134.5h-.1M107.9 134.5h.2M107.9 134.3h.2M107.9 134.3h.1M107.9 134.4v.1M108.1 134.3v.2M108.1 134.3l-.2 .1M108.3 137.9a6.1 6.1 0 0 0 5.4 0M108.3 127.1a6.1 6.1 0 0 1 5.4 0M108.4 132.5h-14.8"/>
<path d="M108.4 132.2h-14.4l-.3 .1-.1 .2M109.4 134.6l-7.2 12.5-.1 .3 .2 .2M109.7 134.8l-7.4 12.8M110 134.9l-7.2 12.5-.5 .2M110.6 128.9l.1 .2M110.6 128.4l.1 .2M110.7 128.8l-.1 .1M110.7 128.8h.1M110.7 128.3l.2 .2M110.7 128.3l-.1 .1M110.7 128.6h.1M110.7 128.6l.1 .1"/>
<path d="M110.7 128.8l.1 .1M110.7 128.3l.1 .2M110.8 128.7h.1M110.8 128.7l-.1 .1M110.8 128.6h.1M110.8 128.8h.1M110.8 128.6v.1M110.8 128.9h.1M110.8 128.7v.1M110.8 128.9l-.1 .2M110.8 128.5h.1M110.8 128.5l-.1 .1"/>
<path d="M110.8 128.5l.1 .1M110.9 128.5h.1M110.9 128.9h-.1M110.9 128.9h.1M110.9 128.9h.2M110.9 128.6h.1M110.9 128.5v.1M111.1 128.5h-.1M111.1 128.9h.1M111.1 128.9l.1 .2M111.1 128.5h.1M111.1 128.5l-.1 .1"/>
<path d="M111.1 128.7h.1M111.1 128.5l.1 .1M111.1 128.7l.1 .1M111.2 128.7h.1M111.2 128.7v.1M111.2 128.8h.1M111.2 128.6h.1M111.2 128.9h-.1M111.2 128.6l-.1 .1M111.2 128.9l.1 .1M111.2 128.8v.1M111.2 128.6v.1"/>
<path d="M111.2 128.8l.1 .2M111.2 128.3l.2 .2M111.2 128.3l-.1 .2M111.3 129l-.1 .1M111.4 128.5l-.2 .1M111.9 134.9l7.3 12.5 .2 .2h.2M112.3 134.8l7.3 12.8M112.5 134.6l7.3 12.5v.3l-.2 .2M113.5 132.2h14.5l.3 .3M113.6 132.5h14.7M113.8 134.3h.2M113.8 134.3v.2"/>
<path d="M113.8 134.5h.2M113.8 134.3l.2 .1M114 134.3h.1M114 134.5h.1M114 134.4v.1M114 134.3h.2M114 134.5h-.2M114.1 134.5h-.1M114.1 134.5h.1M114.1 134.5v.1M114.1 134.6l.1 .1M114.1 134.3h-.1"/>
<path d="M114.1 134.3h.1M114.2 134.7h.1M114.2 134.7v.2M114.2 134.9h.2M114.2 134h.2M114.2 134v.2M114.2 134.2h.1M114.2 134.2l-.1 .1M114.2 134.3h.1M114.2 134.5h.1M114.2 134.5l-.1 .1M114.2 134.5h-.1"/>
<path d="M114.2 134.5v.2M114.2 134.2v.1M114.3 127.5a5.9 5.9 0 0 1 2.6 4.7M114.3 134.7h.1M114.3 134.2h.1M114.3 134.2l.1 .1M114.3 134.7l.1 .2M114.4 134.7v.2M114.4 134.7h.1M114.4 134.2v.1M114.4 134.2h.1M114.4 134v.2"/>
<path d="M114.4 134.5v.1M114.4 134.5h.1M114.4 134.3h.1M114.4 134.5l-.1 .2M114.4 134l-.1 .2M114.4 134.6v.1M114.5 134.5h.1M114.5 134.5h-.1M114.5 134.5h.2M114.5 134.3h.2M114.5 134.3h.1M114.5 134.4v.1"/>
<path d="M114.7 134.3v.2M114.7 134.3l-.2 .1M116.9 132.9a5.9 5.9 0 0 1-2.6 4.6M118.2 120.6a13.8 13.8 0 0 1 6.6 11.6M124.8 132.9a13.8 13.8 0 0 1-6.6 11.5M126.7 132.9a15.8 15.8 0 0 1-7.6 13.1M128.3 132.5l-.3 .4h-14.5M133.8 121.5h29.2M134 121.8h49.6v.5h-25.8v-.5M134 121.8a25.1 25.1 0 0 1 2.3 10.8M135.6 138.7v2.8M136 136.7l.1 4.3-.2 .4-.3 .1"/>
<path d="M136.1 137.1l1.4 .8M137.5 137.9h.1M137.5 137.9v2.2M137.6 137.9v2.2M137.6 137.9h.4M138 137.9l.2 .1v2l-.2 .1M138 137.9v2.2M161.7 127.1a8.5 8.5 0 0 0-5 5.5 18.3 18.3 0 0 0 1.5 16.1 6.6 6.6 0 0 0 5 3 15.7 15.7 0 0 0 7.1-.3M161.9 126l.2-.3h6.9l.2 .1-1.4 12.9M161.9 126h3.3M161.9 126l-.2 1.1M164.5 125.7l.5 .1"/>
<path d="M165 125.8l.2 .2M165 123.9v.3h11.4v-.3M165 123.9h11.4M165 125.1h.1M165.1 125l-.2 .2-.4 .1 .5-.2M165.1 125h6.2M165.1 125l-.1 .1M165.1 125.7l-.1 .1M165.2 126h.1M165.2 126v.6M165.3 124.2v.4h10.8v-.4M165.3 125.7v.3"/>
<path d="M165.3 126v.6M165.6 123.2a.6 .6 0 0 0-.6 .7M165.6 124.6a.61 .61 0 0 0-.6 .5M165.6 123.2h10.2M165.8 122.9h4.2M165.8 122.9l-.2 .3M166.9 122.3a1.29 1.29 0 0 0-1.1 .6M167.5 131.2l1.1 .3M167.8 138.7a3.3 3.3 0 0 0 1.5 3.6h.6M167.8 138.7h.3M168 130.3l.7 .2M168.1 136.2a5.2 5.2 0 0 0 .3 6.4 1.75 1.75 0 0 0 2.8-1l.4-.8"/>
<path d="M168.2 135.1a2.39 2.39 0 0 0-3.1 1.8 6.1 6.1 0 0 0 1 6.2l.6 .3 .7 .1 2.4-.5M168.6 131.4l-1.5-.1-1.3 .5M168.7 130.1a5.3 5.3 0 0 0-4 3.5 13.7 13.7 0 0 0 .6 12.4 4.2 4.2 0 0 0 5.1 2.1 7.7 7.7 0 0 0 3.8-5.7 14.5 14.5 0 0 0-.3-7.3M169 125.3a.51 .51 0 0 1 .4 .7M169 139.2l.4 1.3h1M169 139.2h1M169.1 127a6.2 6.2 0 0 0-5.3 3.5 18.2 18.2 0 0 0 .5 18.2 5.5 5.5 0 0 0 6.8 2.4 10.5 10.5 0 0 0 4.9-7.3 19.6 19.6 0 0 0-.8-11.6M169.1 126.9a15.3 15.3 0 0 0-7.4 .2M169.4 126h3.4M169.4 126l-1.3 12.7M169.6 122.3l.2 .4a.8 .8 0 0 0 1 .2 .77 .77 0 0 0 1-.6M169.6 122.3h2.2"/>
<path d="M169.6 122.3h.1M170 139.2l.3 .7M170.3 138.6l-.3 .6M170.3 138.6l-.1 .5 .1 .8M170.3 139.9l.1 .6M170.3 139.9l.4 .6h.3M170.4 137.9h.6M170.4 137.9h-1l-.4 1.3M170.4 137.9l-.1 .7M171 137.9l-.3 .1-.4 .6M171 137.9a.81 .81 0 0 1 .7 .7M171 137.9h.3l.4 .7"/>
<path d="M171.3 125l1.2 .2M171.3 125v.3M171.3 125.3h-9.2l-.4 .4-.1 .3-.1 1.2M171.3 125.3l1.1 .3M171.4 122.9h4.2M171.5 121.8v.5M171.7 139.9l-.4 .6h-.3M171.7 138.6l.1 .5-.1 .8M171.7 138.6l.1 .6-.1 .7M171.8 122.3h.1M172.1 139.1a9.9 9.9 0 0 1-2.7 7.4l-1.3 .7-.6 .1M172.4 125.6l.4 .4"/>
<path d="M172.5 138.1a9.9 9.9 0 0 1-2.7 8.4 3.3 3.3 0 0 1-4 .2M172.5 125.2l-.1 .4M172.5 125.2l.5 .8M172.5 125.2h3.9M172.8 137.3l-1.3 3.5a1.68 1.68 0 0 1-2.2 1.4 3.7 3.7 0 0 1-1.2-3.5M172.8 126h.2M172.8 126v11.3M172.9 136.9a12 12 0 0 1-2.6 10.2 3.9 3.9 0 0 1-2.3 1.1M173 136.8l-.2 .5M173 126v10.8M174.5 122.3a1.41 1.41 0 0 1 1.1 .6M174.6 133.7a16 16 0 0 1-1.5 13.9 4.8 4.8 0 0 1-5.5 2.1 8.8 8.8 0 0 1-4.6-6.6 15.2 15.2 0 0 1 2.2-12.5 5 5 0 0 1 3.7-2 5.2 5.2 0 0 0-4.3 2.6 15.8 15.8 0 0 0 0 16.2 5.2 5.2 0 0 0 4.4 2.6"/>
<path d="M175.6 122.9l.2 .3M175.8 123.2a.66 .66 0 0 1 .6 .7M175.8 124.6a.66 .66 0 0 1 .6 .6M176.4 126.9v.1a25.3 25.3 0 0 1-3.4 9.8M176.4 125.2v1.7M33.9 140.8l-7.1 3.7 2.4 4.5 7.5-3.9M33.9 140.4l-7.6 4 2.3 4.5 .4-.2M34 142.1l.3 .1a1.13 1.13 0 0 1 1.4-.1 .85 .85 0 0 1-.1 1.3l-.7 .3v.2M34 142.1l.4 1.2 .5 .6M46.1 141.7l.2 .4M47.2 141.1l.2 .5M47.3 141.9l-.2 .1"/>
<path d="M47.3 141.9l-.6 .3M47.4 141.6l-1.1 .5M47.4 141.6l-.1 .3-.7 .3-.3-.1M47.5 141l.3 .5M47.8 141.5l-.5 .4M48.3 141.4l-.5 .1M48.3 141.4l-1 .5M48.4 140.5l.3 .6M48.5 140.5l-8.5 4.4a4.2 4.2 0 0 1-5.1-1M48.5 140v.5M48.5 140.4l.2 .3M48.7 141.1l-.4 .3"/>
<path d="M49 140.7h-.3M49 140.8l.1 .9M49 141.4l.1 .3M49 140.8l1.1 2.1M49.1 140.7l-.1 .1M49.1 141.7v.1M49.1 141.7h.1M49.1 140.7l1.2 2.2M49.1 140.1l.1 .3M49.1 141.8l.1 .1M49.1 141.8h.1M49.2 141.9l.2 .2"/>
<path d="M49.2 141.9h.1M49.2 140.4l-.2 .3M49.3 140.6h.2M49.3 140.6l1.1 2.2M49.3 140.6l-.2 .1M49.3 142.1h.1M49.3 142.1v.1M49.3 142.1l.1 .1M49.3 140.5h.1M49.3 142.2h.1M49.4 142.2v.1M49.4 142.1h-.1"/>
<path d="M49.4 140.4h-.2M49.4 140.4l-.4 .3M49.4 142.3l.2 .2M49.4 142.3h.1M49.6 142.6l.5 .3M49.6 142.5v.1M50.1 142.9h.2M50.4 142.8l-.1 .1M50.5 142.6l-.1 .2M53 140.8l.1 .3 .2 .2M53.2 141.2l.1 .1M53.8 140.3l.3 .3"/>
<path d="M53.8 140.3l-.8 .5M54.1 140.6l.1 .3M54.2 140.9l-.9 .4M84.4 140l1.4 .8M86.3 141.4h.9M87.8 143v2h1M103.4 146.3a15.7 15.7 0 0 0 15.1 0M104.3 144.7a13.9 13.9 0 0 0 13.3 0M106.2 140.1l-.3 .4M134.1 143v2.1h-1.1M134.7 141.5h.9M137.5 140.1l-1.4 .7"/>
<path d="M137.6 140.1h-.1M137.6 140.1h.4M170.4 140.5h.6"/>
<circle cx="82.8" cy="72.9" r="1.45"/>
<circle cx="82.8" cy="72.9" r=".66"/>
<circle cx="97" cy="77.5" r=".93"/>
<circle cx="97" cy="77.5" r="1.45"/>
<circle cx="102.1" cy="71" r=".3"/>
<circle cx="102.1" cy="71" r=".48"/>
<circle cx="170.7" cy="67.2" r=".31"/>
<circle cx="170.7" cy="67.2" r=".49"/>
<circle cx="72.2" cy="95.8" r=".63"/>
<circle cx="72.2" cy="95.8" r="1.11"/>
<circle cx="82.8" cy="97.1" r="1.45"/>
<circle cx="82.8" cy="97.1" r=".65"/>
<circle cx="86.7" cy="85" r="1.29"/>
<circle cx="90" cy="91.3" r=".5"/>
<circle cx="93" cy="81.7" r=".5"/>
<circle cx="97" cy="92.4" r=".92"/>
<circle cx="97" cy="92.4" r="1.45"/>
<circle cx="65.7" cy="116.3" r="1.12"/>
<circle cx="65.7" cy="116.4" r=".63"/>
<circle cx="125.9" cy="109" r=".59"/>
<circle cx="125.9" cy="101.6" r=".6"/>
<circle cx="125.9" cy="101.6" r=".68"/>
<circle cx="125.9" cy="109" r=".68"/>
<circle cx="142" cy="102" r=".6"/>
<circle cx="142" cy="112.1" r=".61"/>
<circle cx="142" cy="107" r=".61"/>
<circle cx="142" cy="107" r=".69"/>
<circle cx="142" cy="112.1" r=".69"/>
<circle cx="142" cy="102" r=".7"/>
<circle cx="154.7" cy="102" r=".6"/>
<circle cx="154.7" cy="107" r=".68"/>
<circle cx="154.7" cy="112.1" r=".68"/>
<circle cx="154.7" cy="112.1" r=".61"/>
<circle cx="154.7" cy="107" r=".61"/>
<circle cx="154.7" cy="102" r=".69"/>
<circle cx="165.6" cy="119.3" r=".63"/>
<circle cx="165.6" cy="119.3" r="1.11"/>
<circle cx="170.6" cy="119.3" r=".63"/>
<circle cx="170.6" cy="103.5" r=".3"/>
<circle cx="170.6" cy="108.6" r=".3"/>
<circle cx="170.7" cy="108.6" r=".49"/>
<circle cx="170.7" cy="103.5" r=".49"/>
<circle cx="170.7" cy="113.6" r=".8"/>
<circle cx="170.7" cy="113.7" r=".72"/>
<circle cx="170.7" cy="119.3" r="1.11"/>
<circle cx="178.8" cy="105.9" r="3.2"/>
<circle cx="178.8" cy="105.9" r=".6"/>
<circle cx="178.8" cy="105.9" r="3.7"/>
<circle cx="178.8" cy="105.9" r="3.3"/>
<circle cx="178.8" cy="105.9" r=".64"/>
<circle cx="209.7" cy="107.4" r=".63"/>
<circle cx="209.7" cy="107.4" r="1.11"/>
<circle cx="52.2" cy="133.8" r=".51"/>
<circle cx="57.2" cy="131.2" r=".64"/>
<circle cx="57.2" cy="131.2" r="1.11"/>
<circle cx="61.7" cy="128.9" r=".64"/>
<circle cx="61.7" cy="128.9" r="1.12"/>
<circle cx="107.7" cy="134.4" r=".94"/>
<circle cx="107.7" cy="134.4" r=".89"/>
<circle cx="110.9" cy="132.5" r="18.7"/>
<circle cx="111" cy="132.5" r="25.4"/>
<circle cx="111" cy="128.7" r=".94"/>
<circle cx="111" cy="132.5" r="17.8"/>
<circle cx="111" cy="128.7" r=".9"/>
<circle cx="111" cy="132.5" r=".8"/>
<circle cx="111" cy="132.5" r=".83"/>
<circle cx="111" cy="132.5" r="22.1"/>
<circle cx="111" cy="132.5" r=".95"/>
<circle cx="111" cy="132.5" r="2.59"/>
<circle cx="111" cy="132.5" r="1.3"/>
<circle cx="114.3" cy="134.4" r=".94"/>
<circle cx="114.3" cy="134.4" r=".89"/>
<circle cx="35.1" cy="142.7" r=".51"/>
</g>
<g font-size="7.1">
<text x="203" y="198.7">A</text>
<text x="263.2" y="198.9">A</text>
</g>
<text font-size="4.9" x="219.8" y="196.7">EML2322L-A-000</text>
<text font-size="4.6" x="203.1" y="175.4">FINAL TOTAL ASSEMBLY - RETRACT</text>
<g font-size="4.2">
<text x="133.5" y="45.8">(45.5)</text>
<text x="224.2" y="154.8">NOTES:</text>
<text x="224.2" y="158.9">1. DIMS IN INCHES</text>
<text x="224.2" y="163.1">2. QTY: 1</text>
</g>
<g font-size="3.5">
<text x="201.2" y="170.7">TITLE:</text>
<text x="216" y="181.4">NAN LIN</text>
<text x="202" y="190.7">SIZE</text>
<text x="210.6" y="190.6">DWG. NO.</text>
<text x="216" y="186.2">NAN LIN</text>
<text x="262.4" y="190.9">REV</text>
<text x="202.9" y="204.6">SCALE: 1:5</text>
<text x="248.1" y="204.6">SHEET 2 OF 3</text>
</g>
<g font-size="3.2">
<text x="152.7" y="185.7">TOLERANCE UNLESS NOTED</text>
<text x="145.5" y="191.5">DIMENSION</text>
<text x="168.1" y="190.5">PLACES IN DIMENSION</text>
<text x="149.4" y="194.6">TYPE</text>
<text x="169.8" y="194.6">0.0</text>
<text x="179.8" y="194.6">0.00</text>
<text x="190.7" y="194.6">0.000</text>
<text x="144.7" y="199.6">LOCATIONAL</text>
<text x="168.7" y="199.4">0.050</text>
<text x="180.2" y="199.4">0.020</text>
<text x="191.3" y="199.5">0.005</text>
<text x="146.5" y="204.6">ANGULAR</text>
<text x="170.4" y="204.2">5</text>
<text x="181.5" y="204.6">2</text>
<text x="193.1" y="204.6">0.5</text>
<text x="44.2" y="210.4">5</text>
<text x="94.6" y="210.3">4</text>
<text x="143.1" y="210.4">3</text>
<text x="193.2" y="210.3">2</text>
<text x="245.4" y="210.6">1</text>
</g>
<text font-size="3" x="14" y="213.5">SOLIDWORKS Educational Product. For Instructional Use Only.</text>
<g font-size="2.3">
<text x="200.8" y="185.7">DESIGNED</text>
<text x="201" y="180.9">DRAWN</text>
</g>
</svg>
